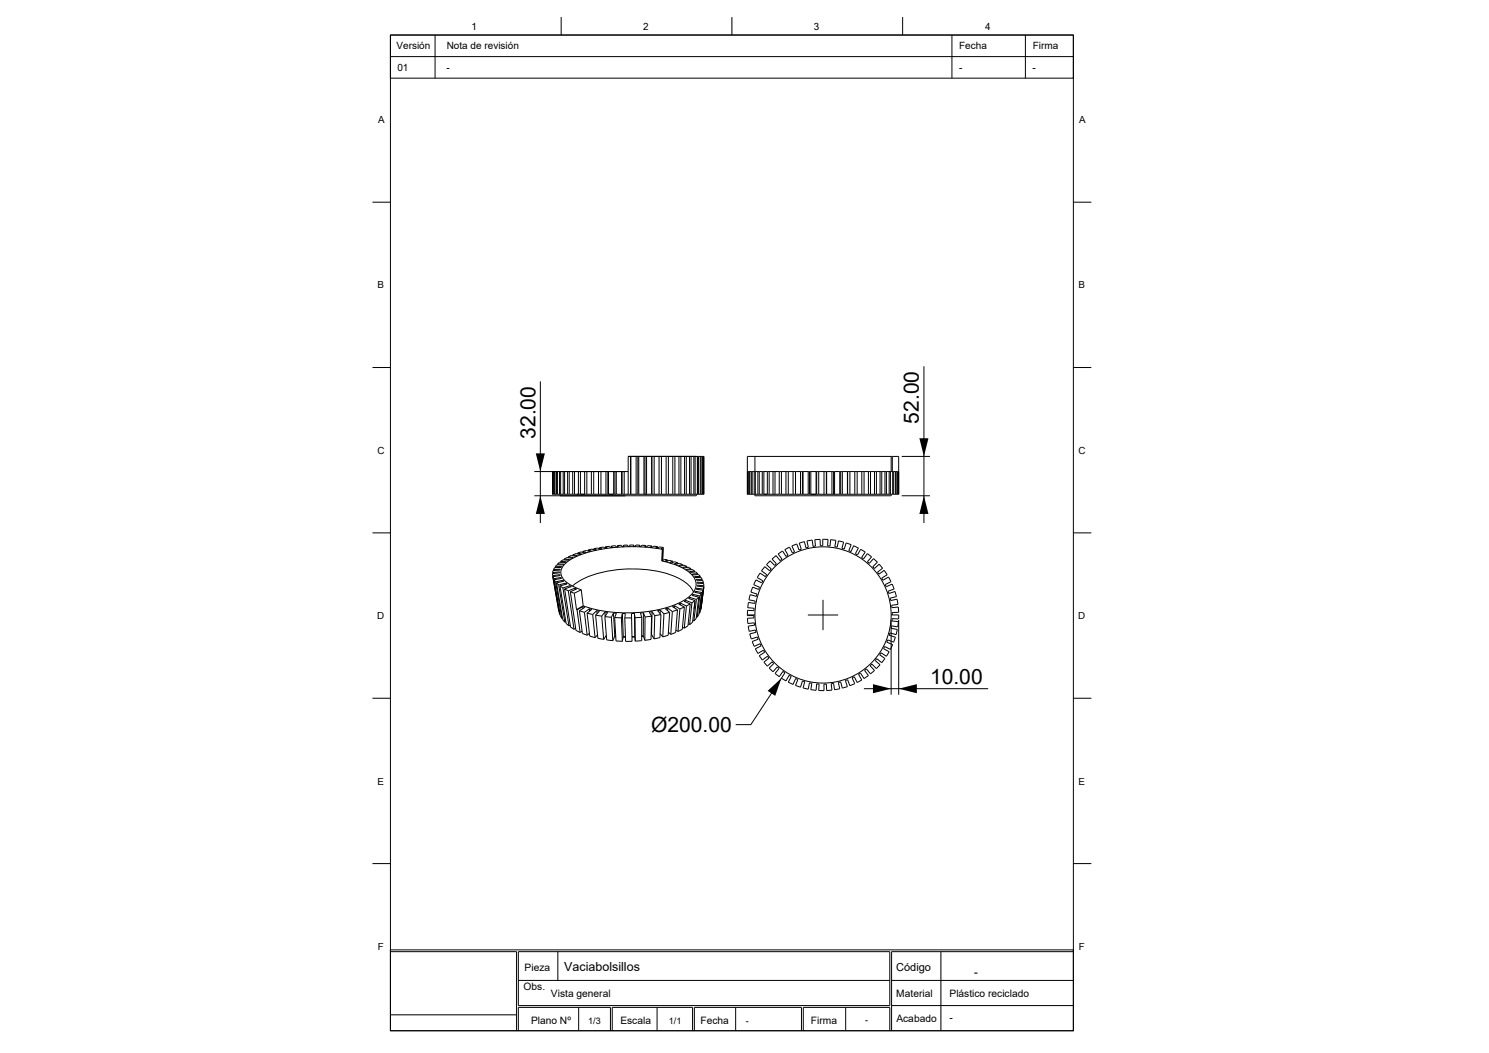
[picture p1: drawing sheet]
<svg xmlns="http://www.w3.org/2000/svg" width="420mm" height="297mm" viewBox="0 0 420 297" stroke-linecap="round" stroke-linejoin="round" font-family="sans-serif">
<g fill="none" stroke="#000" stroke-width=".28">
<path d="M110.1 9.9h192.7v12.1h-192.7zM110.1 9.9h192.7v280.8h-192.7zM110.1 16h192.7M122.7 9.9v12.1M158.3 4.8v5.1M206.4 4.8v5.1M254.6 4.8v5.1M268.5 9.9v12.1M289.2 9.9v12.1M105.1 57h5M302.8 57h5M105.1 103.7h5"/>
<path d="M152.4 107.6v39.9M260.6 103.3v44.2M302.8 103.7h5M150.7 133h26.5M155.9 133v6.4h.2M156 133v6.4M156.1 139.4h.3M156.1 133v6.4M156.4 133v6.4M156.4 139.4h.8M156.5 133v6.4M157 133v6.4"/>
<path d="M157.2 139.4h.6M157.2 133v6.4M157.8 133v6.4M157.8 139.4h1.5M158 139.4v.4M158.1 133v6.4M158.9 133v6.4M159.3 139.4h.8M159.3 133v6.4M160.1 133v6.4M160.1 139.4h2M160.6 133v6.4"/>
<path d="M161.5 133v6.4M162.1 133v6.4M162.9 139.4h21.6M163.1 133v6.4h-1M163.7 133v6.4M164.9 133v6.4M165.5 133v6.4M166.8 133v6.4M167.5 133v6.4M168.8 133v6.4M169.5 133v6.4M170.9 133v6.4"/>
<path d="M171.5 133v6.4M171.6 133v6.4M173.1 133v6.4M173.4 133v6.4M173.8 133v6.4M175.3 133v6.4M175.5 133v6.4M176.1 133v6.4M177.2 128.7h19.2zM177.9 128.7v10.7M179.4 128.7v10.7M179.9 128.7v10.7"/>
<path d="M180.2 128.7v10.7M181.6 128.7v10.7M181.9 128.7v10.7M182.4 128.7v10.7M183.8 128.7v10.7M183.9 128.7v10.7M184.5 139.4h1.4M184.5 128.7v10.7M184.5 128.7h1.4M184.5 128.7h-7.3v10.7M185.9 128.7v10.7M185.9 139.4h2.6"/>
<path d="M185.9 128.7h2.6M186.6 128.7v10.7M187.9 128.7v10.7M188.5 128.7v10.7M188.5 128.7h1.3M188.5 139.4h1.3M189.8 128.7v10.7M189.8 139.4h2.3M189.8 128.7h2.3M190.4 128.7v10.7M191.5 128.7v10.7M192.1 128.7h1"/>
<path d="M192.1 128.7v10.7M192.1 139.4h1M193.1 139.4h1.8M193.1 128.7h1.8M193.1 128.7v10.7M193.6 128.7v10.7M194.5 128.7v10.7M194.9 128.7h.8M194.9 128.7v10.7M194.9 139.4h.8M195.7 128.7v10.7M195.7 128.7h2.8v10.7h-2.8"/>
<path d="M196.1 128.7v10.7M196.4 139.4v.4h-45.7M196.7 128.7v10.7M197 128.7v10.7M197.5 128.7v10.7M197.7 128.7v10.7M198.1 128.7v10.7M198.2 128.7v10.7M198.4 128.7v10.7M198.5 128.7v10.7M210.9 133v6.4M211 139.4h.3"/>
<path d="M211 133v6.4M211.3 139.4h.9M211.3 133v6.4M211.5 133v6.4M211.9 133v6.4M212.2 133v6.4M212.2 139.4h.5M212.7 133v6.4M212.7 139.4h1.5M212.9 128.7h38.5M212.9 128.7v4.3M212.9 128.7h-2.1v10.7"/>
<path d="M213.1 133v6.4M213.8 133v6.4M214.2 139.4h.8M214.2 133v6.4M215 139.4h2M215 133v6.4M215.5 133v6.4M216.4 133v6.4M217 133v6.4M217 139.4h1M218 133v6.4M218 139.4h10.3"/>
<path d="M218.6 133v6.4M219.8 133v6.4M220.4 133v6.4M221.7 133v6.4M222.3 133v6.4M223.7 133v6.4M224.4 133v6.4M225.8 133v6.4M226.3 133v6.4M226.5 133v6.4M228 133v6.4M228.3 133v6.4"/>
<path d="M228.3 139.4h.4M228.7 133v6.4M228.7 139.4h2.2M230.2 133v6.4M230.4 133v6.4M230.9 133v6.4M230.9 139.4h1.5M232.4 139.4h3M232.4 133v6.4M233.1 133v6.4M233.2 133v6.4M234.7 133v6.4"/>
<path d="M235.1 133v6.4M235.4 133v6.4M235.4 139.4h1.5M236.9 139.4h2.8M236.9 133v6.4M237.1 133v6.4M237.6 133v6.4M239.1 133l-.1 6.4M239.7 139.4h1.4M239.7 133v6.4M241.1 139.4h2.6M241.1 133v6.4"/>
<path d="M241.8 133v6.4M243.1 133v6.4M243.7 139.4h1.3M243.7 133v6.4M245 139.4h2.2M245 133v6.4M245.5 133v6.4M246.7 133v6.4M247.2 133v6.4M247.2 139.4h1M248.2 133v6.4M248.7 133v6.4"/>
<path d="M249.6 133v6.4M250 133v6.4M250.8 133v6.4M251.2 133v6.4M251.4 128.7h2.1v10.7h-5.3M251.4 139.4v.4h-38.5v-.4M251.4 128.7v4.3M251.7 128.7v4.3M251.8 133v6.4M252.1 133v6.4M252.6 133v6.4M252.8 133v6.4"/>
<path d="M253.1 133v6.4M253.2 133v6.4M253.4 133v6.4M253.5 133h-42.7v6.4h.2M253.5 139.4h.1M254.3 128.7h8M254.3 139.8h8M105.1 150.3h5M156.6 159.8v.3M156.6 159.8h1.8l-.1 .2-1.9 .1-.3 .5M157.3 159.1h1.7l-.2 .2h-1.8l-.4 .5M157.3 159.1v.2"/>
<path d="M158.1 158.4l.1 .2M158.1 158.4h1.6l-.2 .3-1.7-.1-.5 .5M159.2 157.7l1.4 .1-.3 .2-1.5-.1-.7 .5M159.2 157.7v.2M160.3 157.1v.2M160.3 157.1l1.4 .2-.4 .1-1.4-.1-.7 .4M161.6 156.5v.3M161.6 156.5l1.2 .2-.4 .2-1.3-.2-.8 .4M162.9 156l1.1 .2-.4 .2-1.1-.3-.9 .4M162.9 156l.1 .3M164.4 155.5v.3M164.4 155.5l1 .3-.5 .2-1-.3-1 .3"/>
<path d="M165.9 155.1l.9 .3-.5 .2-.9-.4-1 .3M165.9 155.1v.3M167.5 154.8v.3M167.5 154.8l.7 .3-.5 .1-.7-.3-1.1 .2M169.1 154.5v.4M169.1 154.5l.6 .3-.5 .1-.6-.3-1.1 .2M170.8 154.2v.4M170.8 154.2l.5 .4-.6 .1-.5-.4-1.1 .2M172.5 154l.3 .4-.5 .1-.4-.4-1.1 .1M172.5 154v.4M174.2 153.9l.2 .4h-.5l-.3-.4-1.1 .1M174.2 153.9v.4"/>
<path d="M175.9 153.8v.4M175.9 153.8l.1 .4h-.5l-.2-.4-1.1 .1M178.8 153.7v.4M178.8 153.7h-1.2v.4h-.5l-.1-.4-1.1 .1M178.8 153.7l-.1 .4h.5l.1-.4 1.2 .1M180.5 153.8l-.2 .4h.5l.2-.4 1.2 .1M180.5 153.8v.4M182.2 153.9v.4M182.2 153.9l-.3 .3 .5 .1 .3-.4 1.1 .1M183.8 154l-.4 .4h.5l.5-.4 1.1 .2M183.8 154v.4M185.5 154.2l-.5 .4h.5l.5-.3 1.1 .1"/>
<path d="M185.5 154.2v.4M186.7 158.2a15.1 15.1 0 0 1 8.8 4.4 4 4 0 0 1-1.5 6 30.4 30.4 0 0 1-16.4 4.3 36.6 36.6 0 0 1-13.1-2M186.8 154.9a45.2 45.2 0 0 0-24.7 2.3 5.7 5.7 0 0 0-3.9 4.4 5.8 5.8 0 0 0 4.2 4.2l1.6 .5M186.8 154.9l-.1 3.3M186.9 154.9l-.1 3.2M186.9 154.9h-.1M187.1 154.4l-.1 3.7M187.1 154.4l-.7 .4 .5 .1M188.3 157.9l-.8-.1-.8 .4M188.3 157.9l-.1 .4M188.3 157.9l-.8 .4 .5 .1 .8-.4 .9 .3M189.7 158.3v.3"/>
<path d="M189.7 158.3l-.8 .4 .4 .1 .9-.4 1 .3M191.2 158.7l-1 .4 .4 .1 1-.3 .9 .3M191.2 158.7l-.1 .3M192.5 159.2l-1.1 .3 .4 .2 1.1-.3 .8 .4M192.5 159.2v.3M193.7 159.8l-1.2 .2 .4 .2 1.2-.2 .8 .4M193.7 159.8v.3M239.4 155.3l.7-1.7-1.4-.5-.6 1.8-.6-.2 .5-1.8-1.5-.3-.4 1.7-.6-.1 .3-1.8-1.5-.2-.2 1.8h-.7l.2-1.9h-1.5v1.8h-.7l-.1-1.8-1.5 .1 .2 1.8-.7 .1-.2-1.8-1.5 .3 .4 1.8-.7 .1-.4-1.7-1.4 .4 .5 1.7-.6 .2-.7-1.7-1.3 .6 .7 1.6-.6 .3-.8-1.6-1.3 .7 .9 1.6-.6 .3-1-1.5-1.2 .9 1.1 1.4-.6 .4-1.1-1.4-1.1 1 1.2 1.3-.5 .5-1.3-1.3-1 1.1 1.4 1.2-.5 .5-1.4-1.2-.9 1.2 1.5 1.1-.4 .5-1.5-1-.8 1.3 1.6 .9-.4 .6-1.6-.8-.6 1.3 1.7 .7-.3 .7-1.7-.7-.5 1.4 1.7 .6-.2 .6-1.7-.5-.4 1.5 1.8 .3-.1 .7-1.8-.3-.2 1.5 1.8 .2v.6l-1.9-.1v1.3M239.4 155.3l.6 .3 .8-1.7 1.3 .7-.8 1.6 .6 .3 .9-1.6 1.2 .8-1 1.5 .6 .4 1.1-1.5 1.1 1-1.1 1.4 .5 .4 1.2-1.3 1.1 1-1.3 1.3 .4 .4 1.4-1.2 1 1.2-1.5 1.1 .4 .5 1.5-1 .5 .7 .3 .5-1.5 1 .4 .6 1.5-1 .7 1.4-1.6 .8 .3 .6 1.6-.8 .6 1.4-1.7 .7 .2 .6 1.8-.6 .4 1.5-1.8 .4 .2 .7 1.7-.4 .3 1.5-1.8 .2 .1 .7 1.8-.2 .1 1.5-1.8 .1v.6M302.8 150.3h5M155.9 162.4l2 10.9M155.9 161.5v.3"/>
<path d="M155.9 161.5l2-.2-.1 .3-2 .2 .1 .6M156.1 160.6l1.9-.1-.1 .3-1.9 .1-.1 .6M156.1 160.6l.1 .3M156.1 163.2l1.8 10.1M156.3 163.5l.4 .6M156.3 163.5l1.8 10.2 .4 .7M156.7 164.1l1.8 10.3M157 164.4l.6 .6M157 164.4l1.7 10.4 .6 .7M157.6 165l1.7 10.5M157.9 162.1l-2 .3M157.9 162.1l.1 .2"/>
<path d="M157.9 162.1v.3M158 165.3l1.7 10.5 .8 .7M158 165.3l.8 .5M158 162.3l-2.1 .3 .2 .6M158 173.3h-.1M158.2 162.9l-2.1 .3M158.2 162.9l.2 .2-2.1 .4M158.2 162.9l.1 .3M158.7 174.4h-.2M158.8 163.7l.2 .2-2 .5M158.8 163.7l-2.1 .4M158.8 163.7v.3"/>
<path d="M158.8 165.8l1.7 10.7M159.3 166.1l1.6 10.8 1 .6M159.3 166.1l1 .5M159.6 175.4l-.3 .1M159.6 164.4l.1 .4M159.6 164.4l.4 .3-2 .6M159.6 164.4l-2 .6M160.3 166.6l1.6 10.9M160.7 165.2l.1 .4M160.7 165.2l-1.9 .6M160.7 165.2l.5 .2-1.9 .7M160.8 176.4l-.3 .1"/>
<path d="M160.9 166.9l1.1 .4M160.9 166.9l1.6 10.9 1.1 .6M161.5 165.3a22.6 22.6 0 0 1 12.8-4.6 31.2 31.2 0 0 1 18.2 3l.9 .6a6.6 6.6 0 0 1 2.2 2.7M162 167.3l.6 4.6M162.1 165.9l.6 .2-1.8 .8M162.1 165.9l.1 .4M162.1 165.9l-1.8 .7M162.4 177.2l-.5 .3M162.6 171.9l.2 .1M162.8 172l.8 6.4M163.4 172.3l.9 6.4 1.3 .5M163.4 172.3l1.4 .4"/>
<path d="M164 166.3l-2 1M164 166.3l.5 4.6M164.2 178l-.6 .4M164.4 171.1l.6 .2-1.6 1M164.4 171.1l-1.6 .9M164.4 171.1v.5M164.5 170.9l-1.9 1M164.8 172.7l.8 6.5M165.6 172.9l.7 6.5 1.5 .4M165.6 172.9l1.6 .4M166.2 171.7l.7 .2-1.3 1M166.2 171.7l.1 .7"/>
<path d="M166.2 171.7l-1.4 1M166.3 178.6l-.7 .6M167.2 173.3l.6 6.5M168 173.5l.6 6.5 1.7 .4M168 173.5l1.7 .3M168.3 172.2l-1.1 1.1M168.3 172.2l.8 .2-1.1 1.1M168.3 172.2l.1 .9M168.5 179.1l-.7 .7M169.7 173.8l.6 6.6M170.6 172.6l.1 1.2M170.6 172.6l-.9 1.2"/>
<path d="M170.6 172.6l.8 .1-.8 1.2M170.6 173.9l.5 6.6 1.8 .2M170.6 173.9l1.8 .2M171 179.2l-.7 1.2M172.4 174.1l.5 6.6M173 172.9l-.6 1.2M173 172.9l.4 6.5M173 172.9l.9 .1-.5 1.2M173.3 179.5l.4 .1M173.4 174.2l.4 6.6 1.8 .1M173.4 174.2l1.9 .1M173.4 179.4h.3"/>
<path d="M173.4 179.4l-.5 1.3M175.3 174.3l.3 6.6M175.6 173l.2 6.5M175.6 173l.8 .1-.2 1.2M175.6 173l-.3 1.3M175.8 179.7h.6M175.8 179.5l-.2 1.4M175.8 179.5h.6M178.2 174.3l.1 6.6h-1.3h-.5l-.3-6.6M178.2 174.3h-2M179 173l-.9 .1 .1 1.2M179 173v6.5"/>
<path d="M179 173l.1 1.2M179 179.5l.2 1.3M179 179.5h-.7M179.1 179.7h-.8M179.1 174.2l.1 6.6M181 174.1v6.6l-1.8 .1M181 174.1l-1.9 .1M181.4 179.3l.5 1.3M181.4 179.3h-.4M181.5 172.8l-.8 .1 .3 1.2M181.5 172.8l.5 1.2M181.5 172.8l-.1 6.5"/>
<path d="M181.5 179.5h-.5M182 174l-.1 6.6M183.8 178.9l-.1 .1M183.8 178.9l.7 1.3M183.8 173.8l-.2 6.6-1.7 .2M183.8 173.8l-1.8 .2M183.9 179.1h-.2M183.9 172.5l-.8 .1 .7 1.2M183.9 172.5l.8 1.2M183.9 172.5l-.1 6.4M184.7 173.7l-.2 6.5M186.2 178.7l.7 .9"/>
<path d="M186.2 172.1v1M186.2 172.1l1.1 1M186.2 172.1l-.7 .1 .9 1.1M186.4 173.3l-.3 6.5-1.6 .4M186.4 173.3l-1.7 .4M187.3 173.1l-.4 6.5M188.4 171.5l-.7 .2 1.2 1M188.4 171.5l-.1 .8M188.4 171.5l1.2 1M188.5 178.3l.7 .6M188.9 172.7l-.4 6.5-1.6 .4M188.9 172.7l-1.6 .4"/>
<path d="M189.6 172.5l-.4 6.4M190.3 170.9l-.6 .2 1.4 .9M190.3 170.9l-.1 .6M190.3 170.9l1.5 .9M190.6 177.7l.6 .4M191.1 172l-.5 6.4-1.4 .5M191.1 172l-1.5 .5M191.8 171.8l-.6 6.3M192 170.1l-.6 .3 1.6 .8M192 170.1l-.1 .5M192 170.1l1.6 .8M192.5 176.9l.5 .3"/>
<path d="M193 171.2l-.5 6.3-1.3 .6M193 171.2l-1.2 .6M193.4 169.3v.5M193.4 169.3l1.8 .7M193.4 169.3l-.4 .3 1.7 .7M193.6 170.9l-.6 6.3M194.1 176l.4 .2M194.6 168.5l1.8 .6M194.6 168.5l-.1 .4M194.6 168.5l-.4 .3 1.8 .6M194.7 170.3l-1.1 .6M194.7 170.3l-.7 6.2-1 .7"/>
<path d="M194.9 160.4v.3M194.9 160.4l-1.3 .2 .3 .2 1.3-.2 .7 .5M195.2 170l-.7 6.2M195.4 175l.3 .1M195.5 167.6l-.1 .4M195.5 167.6l1.9 .5M195.5 167.6l-.3 .3 1.9 .5M195.9 161.1l-1.4 .1 .2 .3 1.5-.2 .6 .5M195.9 161.1v.2M196 169.4l-.6 6.1-.9 .7M196 169.4l-.8 .6M196.1 166.8l-.2 .3 2 .4"/>
<path d="M196.1 166.8v.3M196.1 166.8l1.9 .3M196.4 174l.3 .1M196.4 169.1l-.7 6M196.5 165.9v.3M196.5 165.9l-.1 .3 1.9 .3M196.8 161.8v.3M196.8 161.8l-1.5 .1 .2 .3 1.6-.2 .4 .6M197.1 168.4l-.7 6-.7 .7M197.1 168.4l-.7 .7M197.2 172.9l.1 .1M197.4 168.1l-.7 6"/>
<path d="M197.5 162.6v.3M197.5 162.6h-1.6l.2 .3h1.6l.4 .5M197.6 171.9h.1M197.8 171.2l-.1 .7M197.9 167.5l-.8 5.8-.4 .8M197.9 167.5l-.5 .6M198 167.1l-.7 5.9M198.1 163.4h-1.8l.1 .3h1.8l.2 .6M198.1 163.4l-.1 .3M198.3 166.5l-.7 5.7-.3 .8M198.3 166.5l-.3 .6M198.4 164.3l-1.8-.1 .1 .3 1.8 .1v.6"/>
<path d="M198.4 164.3v.3M198.5 165.2l-1.8-.2v.3l1.8 .2-.1 .7-1.9-.3M198.5 165.2l-.8 6.7M210.8 173.4v.2h1.8v.7l-1.8 .1 .1 1.5 1.8-.2 .1 .6-1.8 .3 .3 1.5 1.8-.4 .1 .6-1.7 .5 .4 1.4 1.7-.5 .3 .6-1.7 .6 .5 1.4 1.7-.7 .3 .6-1.6 .8 .7 1.3 1.5-.9 .4 .6-1.5 .9 .8 1.3 1.5-1.1 .4 .5-1.4 1.2 .9 1.1 1.4-1.2 .4 .5-1.2 1.2 1 1.1 1.2-1.4 .6 .4-1.2 1.5 1.2 .9 1-1.5 .6 .4-1 1.5M210.8 173.4h2.1M212.9 173.4a19.2 19.2 0 0 1 19.3-19.2 19.2 19.2 0 0 1 19.2 19.2M212.9 173.4a19.2 19.2 0 0 0 19.3 19.3 19.2 19.2 0 0 0 19.2-19.3M227.9 173.5h8.5M232.1 169.2v8.5M251.4 174.9v21.1M251.4 173.4h2.1v1.2l-1.8-.1-.1 .7 1.8 .1-.2 1.5-1.8-.3-.1 .7 1.8 .3-.3 1.5-1.8-.5-.2 .7 1.8 .5-.5 1.4-1.7-.6-.3 .6 1.7 .7-.6 1.4-1.7-.9-.3 .7 1.6 .8-.8 1.3-1.5-1-.4 .6 1.5 1-.9 1.2-1.4-1.1-.4 .5 1.3 1.2-1 1.1-1.3-1.3-.5 .5 1.3 1.3-1.2 1-1.1-1.4-.5 .4 1.1 1.4-1.3 .9-1-1.5-.5 .3 .9 1.6-1.3 .7-.8-1.6-.7 .3 .8 1.6-1.4 .6-.6-1.7-.7 .2 .6 1.8-1.4 .4-.5-1.8-.6 .2 .4 1.8-1.5 .2-.3-1.7h-.7l.3 1.9-1.5 .1-.1-1.8h-.7v1.8h-1.5l.1-1.8-.6-.1-.2 1.8-1.5-.2 .3-1.8-.7-.1-.3 1.8-1.5-.4 .5-1.7-.7-.2-.5 1.7-1.4-.5 .6-1.7-.6-.2-.7 1.7-1.4-.7 .9-1.6-.6-.3-.9 1.6-1.3-.8M253.5 174.9v21.1"/>
<path d="M105.1 196.9h5M220.4 191.3l-8.6 13.1h-4.3M243.7 194.2h35M302.8 196.9h5M105.1 243.6h5M302.8 243.6h5M110.1 267.9h192.7v22.8h-192.7zM110.1 268.4h35.6v22.3M146.2 268.4h104.8v15.2h-104.8zM146.2 276.5h104.8M157.3 268.4v8.1M251.5 276.5h51.3"/>
<path d="M265.4 268.4v22.3M302.8 268.4h-51.3v22.3M110.1 286.2h35.6M146.2 290.7v-6.6h26v6.6M163.2 284.1v6.6M172.7 290.7v-6.6h22.6v6.6M185.3 284.1v6.6M195.9 290.7v-6.6h30.2v6.6M207.5 284.1v6.6M238.5 284.1v6.6M251 290.7v-6.6h-24.4v6.6M251.5 283.6h51.3"/>
</g>
<path d="M151.1 127.9h2.6l-1.3 5.1zM152.4 139.8l1.3 5.2h-2.6zM259.3 123.6h2.6l-1.3 5.1zM260.6 139.8l1.3 5.2h-2.6zM216.5 194.9l3.9-3.6-1.7 5zM246.2 193l5.2 1.2-5.2 1.3zM253.5 194.2l5.1-1.2v2.5z" fill="#000"/>
<g font-size="5.9">
<text x="259.2" y="119.5" transform="rotate(-90 259.2 119.5)">52.00</text>
<text x="151" y="123.8" transform="rotate(-90 151 123.8)">32.00</text>
<text x="262.3" y="192.8">10.00</text>
<text x="183.7" y="206.5">Ø200.00</text>
</g>
<text font-size="3.5" x="159.2" y="273.9">Vaciabolsillos</text>
<text font-size="3.2" x="274.8" y="275.3">-</text>
<text font-size="3.1" x="252.8" y="273.9">Código</text>
<g font-size="2.9">
<text x="148" y="273.8">Pieza</text>
<text x="147.7" y="279.3">Obs.</text>
<text x="155.4" y="281.3">Vista general</text>
<text x="252.8" y="281.1">Material</text>
<text x="267.8" y="281.2">Plástico reciclado</text>
<text x="149.8" y="288.8">Plano Nº</text>
<text x="175" y="288.8">Escala</text>
<text x="197.6" y="288.8">Fecha</text>
<text x="228.7" y="288.7">Firma</text>
<text x="252.8" y="288.1">Acabado</text>
<text x="267.8" y="288.1">-</text>
</g>
<g font-size="2.8">
<text x="133" y="8.4">1</text>
<text x="181.5" y="8.4">2</text>
<text x="229.6" y="8.4">3</text>
<text x="277.9" y="8.4">4</text>
<text x="111.8" y="13.9">Versión</text>
<text x="126" y="13.9">Nota de revisión</text>
<text x="270.5" y="13.9">Fecha</text>
<text x="291.3" y="13.9">Firma</text>
<text x="112.1" y="20">01</text>
<text x="126" y="20">-</text>
<text x="270.6" y="20">-</text>
<text x="291.2" y="20">-</text>
<text x="106.7" y="34.7">A</text>
<text x="304.4" y="34.7">A</text>
<text x="106.5" y="81.4">B</text>
<text x="304.2" y="81.4">B</text>
<text x="106.5" y="128">C</text>
<text x="304.2" y="128">C</text>
<text x="106.4" y="174.6">D</text>
<text x="304.1" y="174.6">D</text>
<text x="106.5" y="221.3">E</text>
<text x="304.2" y="221.3">E</text>
<text x="106.6" y="267.9">F</text>
<text x="304.3" y="267.9">F</text>
</g>
<g font-size="2.5">
<text x="165.9" y="288.8">1/3</text>
<text x="188.7" y="288.8">1/1</text>
<text x="210.3" y="288.8">-</text>
<text x="244" y="288.7">-</text>
</g>
</svg>
